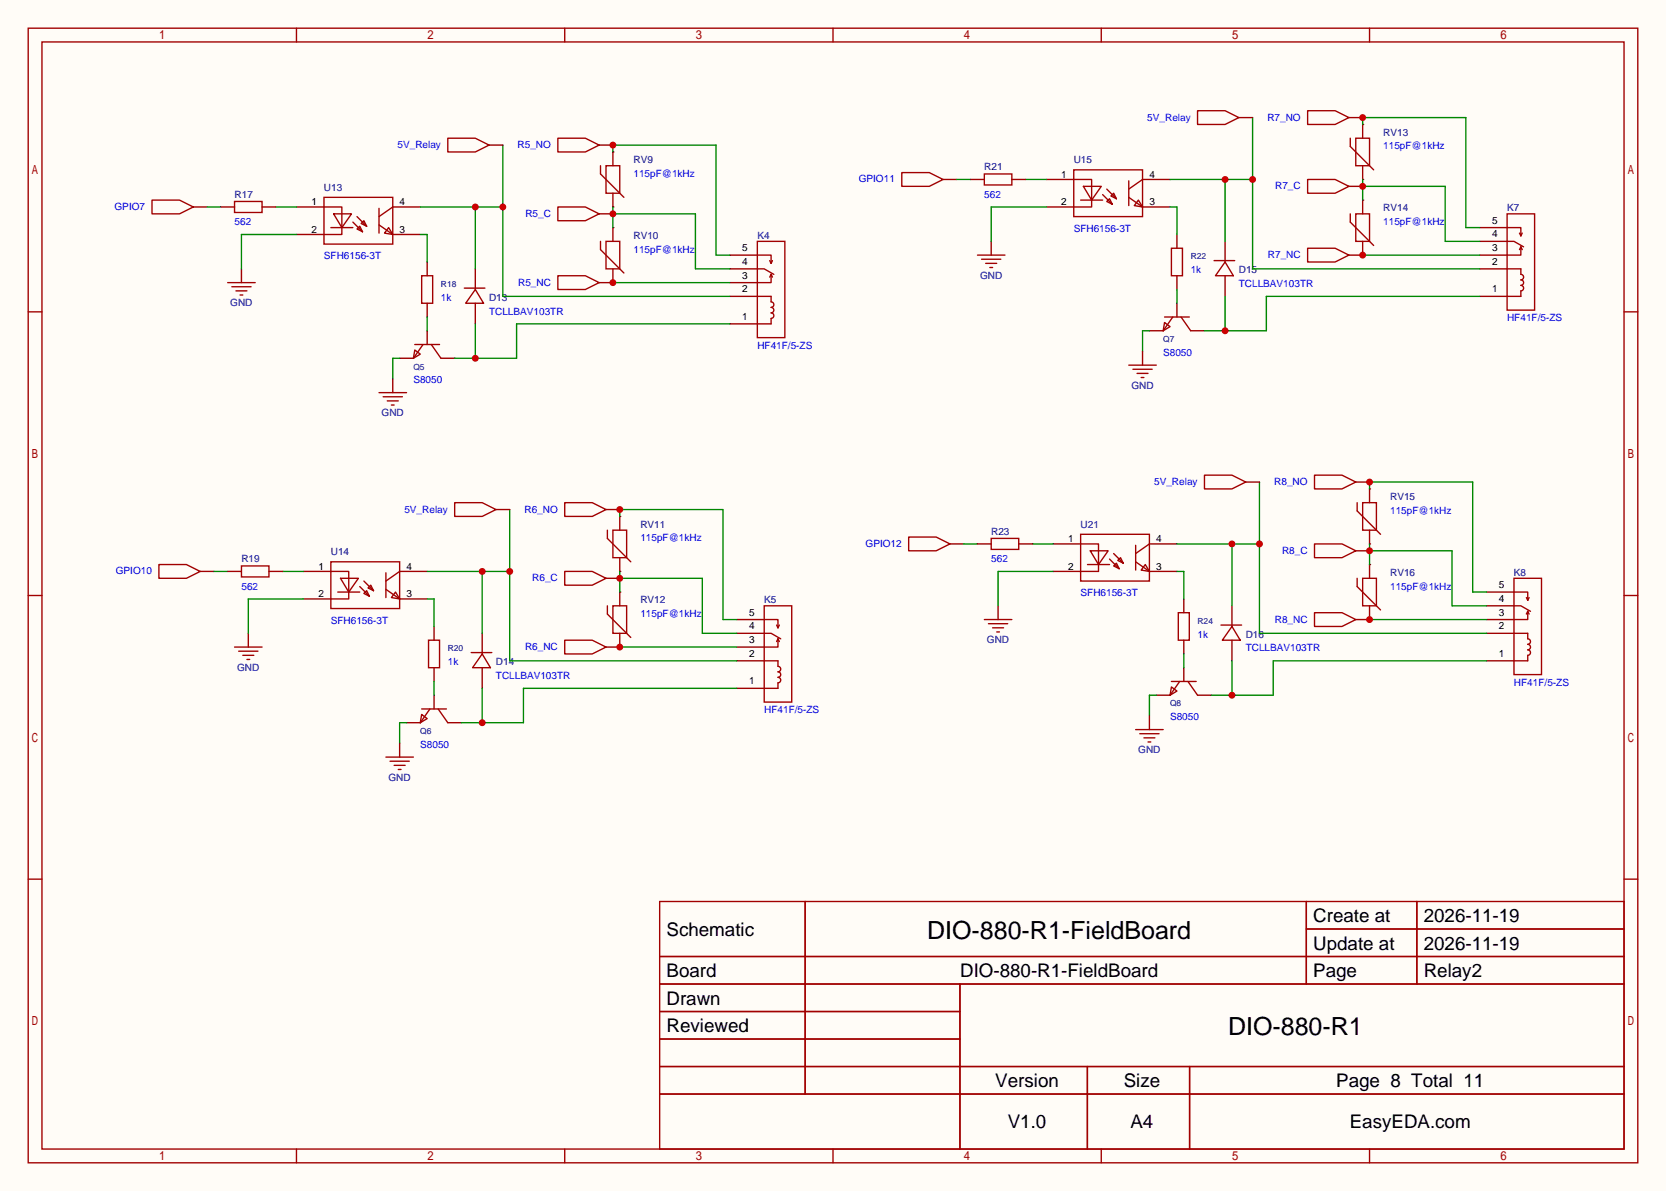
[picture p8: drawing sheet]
<svg xmlns="http://www.w3.org/2000/svg" width="308mm" height="220mm" viewBox="0 0 308 220" stroke-linecap="round" stroke-linejoin="round" font-family="sans-serif">
<path d="M0 0h307.6v220h-307.6z" fill="#fffcf7"/>
<g fill="none" stroke="#a10000" stroke-width=".25">
<path d="M5.2 5.2h297.2v209.6h-297.2zM7.7 7.7h292.1v204.5h-292.1zM54.7 5.2v2.5M104.3 5.2v2.5M153.8 5.2v2.5M203.3 5.2v2.5M252.9 5.2v2.5M59.8 36.4h12.7v8.7h-12.7zM59.8 38.2h3.3v5.1h-3.3M61.6 39.5h3.3l-1.8 2.5zM70 38.5v4.6M72.5 38.2l-2.5 1.8"/>
<path d="M110.9 30.6v1.5l4.3 4.3M111.9 30.6h2.5v5.1h-2.5zM113.2 28.1v2.5M113.2 35.7v2.5M198.2 31.4h12.7v8.6h-12.7zM198.2 33.1h3.3v5.1h-3.3M199.5 37h4.1M200 34.4h3.3l-1.8 2.6zM203.6 35.9l1.8 1.8M204.3 37.2l.6-.5 .5 1zM204.3 34.9l1.8 1.8M205.1 36.2l.5-.5 .5 1z"/>
<path d="M208.4 36.4l2.5 1.8M208.4 33.4v4.6M210.2 37l.7 1.2-1.5-.2zM210.9 33.1l-2.5 1.8M249.3 25.5v1.6l4.3 4.3M249.3 39.5v1.5l4.3 4.3M250.3 39.5h2.6v5.1h-2.6zM250.3 25.5h2.6v5.1h-2.6zM251.6 23v2.5M251.6 30.6v2.5M251.6 37v2.5M278.3 39.5h5v17.8h-5z"/>
<path d="M5.2 57.6h2.5M61.1 42h4.1M65.2 41l1.7 1.8M65.9 42.3l.5-.5 .5 1zM65.9 40l1.8 1.8M66.7 41.3l.5-.5 .5 1zM70 41.5l2.5 1.8M71.8 42l.7 1.3-1.5-.2zM77.9 50.9h2v5.1h-2zM85.7 53.2h3.8M87.8 53.5l1.5 2.5h-3.3zM110.9 44.6v1.5l4.3 4.3"/>
<path d="M111.9 44.6h2.5v5.1h-2.5zM113.2 42v2.6M113.2 49.7v2.5M139.8 44.6h5.1v17.8h-5.1zM139.8 47.1h2.6v1.5M139.8 49.7h1.3l1.8 1M139.8 54.7h2.6v1.1a.51 .51 0 0 1 .5 .5 .51 .51 0 0 1-.5 .5 .51 .51 0 0 1 .5 .5 .51 .51 0 0 1-.5 .5 .51 .51 0 0 1 .5 .5 .51 .51 0 0 1-.5 .5v1h-2.6M142.1 48.1l.3 .5M142.4 50.7v1.5h-2.6M142.4 50.7l-.3 .5M142.4 50.7l.2 .5M142.6 48.1l-.2 .5"/>
<path d="M215 59.6l1 .7-1.2 .8zM215 58.5h4.6M216.3 45.8h2v5.1h-2zM216.5 58.5l-1.7 2.6M218.1 58.5l1.7 2.6M224.2 48.1h3.8M226.2 48.4l1.5 2.5h-3.3zM251.6 44.6v2.5M278.3 42h2.5v1.6M278.3 44.6h1.2l1.8 1M278.3 49.7h2.5v1a.51 .51 0 0 1 .5 .5 .51 .51 0 0 1-.5 .5 .51 .51 0 0 1 .5 .5 .51 .51 0 0 1-.5 .5 .51 .51 0 0 1 .5 .5 .51 .51 0 0 1-.5 .5v1h-2.5M280.5 43.1l.3 .5"/>
<path d="M280.8 45.6v1.5h-2.5M280.8 45.6l-.3 .5M280.8 45.6l.3 .5M281.1 43.1l-.3 .5M299.8 57.6h2.6M76.6 64.6l1 .8-1.3 .8zM76.6 63.6h4.6M78.1 63.6l-1.8 2.6M79.6 63.6l1.8 2.6M112.1 97.9v1.5l4.4 4.4M113.2 97.9h2.5v5.1h-2.5zM114.4 95.4v2.5"/>
<path d="M199.5 98.7h12.7v8.6h-12.7zM250.6 92.8v1.6l4.3 4.3M251.6 92.8h2.5v5.1h-2.5zM252.9 90.3v2.5M252.9 97.9v2.6M5.2 110h2.5M61.1 103.8h12.7v8.6h-12.7zM61.1 105.5h3.3v5.1h-3.3M62.4 109.3h4M62.9 106.8h3.3l-1.8 2.5zM66.4 108.3l1.8 1.8M67.2 109.6l.5-.5 .5 1z"/>
<path d="M67.2 107.3l1.8 1.8M68.5 108.1l.5 1-1.1-.5zM71.2 108.8l2.6 1.8M71.2 105.8v4.6M73 109.3l.8 1.3-1.5-.2zM73.8 105.5l-2.6 1.8M79.1 118.2h2.1v5.1h-2.1zM112.1 111.9v1.5l4.4 4.3M113.2 111.9h2.5v5.1h-2.5zM114.4 103v2.5M114.4 109.3v2.6M114.4 117v2.5"/>
<path d="M141.1 111.9h5.1v17.8h-5.1zM141.1 114.4h2.5v1.6M141.1 117h1.3l1.7 1M143.4 115.4l.2 .6M143.6 118v1.5h-2.5M143.6 118l-.2 .5M143.6 118l.3 .5M143.9 115.4l-.3 .6M199.5 100.5h3.3v5h-3.3M200.8 104.3h4.1M201.3 101.7h3.3l-1.8 2.6zM204.9 103.3l1.7 1.7"/>
<path d="M205.6 104.5l.5-.5 .5 1zM205.6 102.2l1.8 1.8M206.4 103.5l.5-.5 .5 1zM209.7 103.8l2.5 1.7M209.7 100.7v4.6M211.5 104.3l.7 1.2-1.5-.2zM212.2 100.5l-2.5 1.7M217.6 113.2h2v5h-2zM225.4 115.4h3.8M227.5 115.7l1.5 2.5h-3.3zM250.6 106.8v1.5l4.3 4.3M251.6 106.8h2.5v5.1h-2.5z"/>
<path d="M252.9 104.3v2.5M252.9 111.9v2.5M279.5 106.8h5.1v17.8h-5.1zM279.5 109.3h2.6v1.6M279.5 111.9h1.3l1.8 1M279.5 117h2.6v1a.51 .51 0 0 1 .5 .5 .51 .51 0 0 1-.5 .5 .51 .51 0 0 1 .5 .5 .51 .51 0 0 1-.5 .5 .51 .51 0 0 1 .5 .5 .51 .51 0 0 1-.5 .5v1h-2.6M281.8 110.4l.3 .5M282.1 112.9v1.5h-2.6M282.1 112.9l-.3 .5M282.1 112.9l.2 .5M282.3 110.4l-.2 .5M299.8 110h2.6"/>
<path d="M77.9 132l1 .7-1.3 .8zM77.9 130.9h4.5M79.4 130.9l-1.8 2.6M80.9 130.9l1.8 2.6M87 120.5h3.8M89 120.8l1.6 2.5h-3.4zM141.1 122h2.5v1.1a.51 .51 0 0 1 .5 .5 .51 .51 0 0 1-.5 .5 .51 .51 0 0 1 .5 .5 .51 .51 0 0 1-.5 .5 .51 .51 0 0 1 .5 .5 .51 .51 0 0 1-.5 .5v1h-2.5M216.3 126.9l1 .7-1.3 .8zM216.3 125.9h4.6M217.8 125.9l-1.8 2.5M219.3 125.9l1.8 2.5M5.2 162.4h2.5"/>
<path d="M121.8 166.5h178v45.7h-178zM121.8 176.7h178M148.7 166.5v35.6M241.2 166.5v15.2M241.2 171.6h58.6M261.6 166.5v15.2M299.8 162.4h2.6M121.8 181.7h178M121.8 186.8h55.4M121.8 197h178M121.8 191.9h55.4M177.2 181.7v30.5"/>
<path d="M200.8 197v15.2M219.6 197v15.2M54.7 212.2v2.6M104.3 212.2v2.6M121.8 202.1h178M153.8 212.2v2.6M203.3 212.2v2.6M252.9 212.2v2.6"/>
</g>
<g fill="none" stroke="#870000" stroke-width=".25">
<path d="M54.7 38.2h5.1M72.5 38.2h5.1M113.2 28.1h.1M113.2 38.2h.1M193.2 33.1h5M193.2 38.2h5M210.9 33.1h5.1M210.9 38.2h5.1M251.6 37h.1M251.6 23h.1M251.6 33.1h.1M54.7 43.3h5.1"/>
<path d="M72.5 43.3h5.1M78.9 48.4v2.5M78.9 56v2.5M87.8 49.7v3.8M87.8 56v3.8M113.2 42h.1M113.2 52.2h.1M134.7 47.1h5.1M134.7 49.7h5.1M134.7 54.7h5.1M134.7 52.2h5.1M134.7 59.8h5.1"/>
<path d="M217.3 43.3v2.5M217.3 50.9v2.6M217.3 56v2.5M226.2 44.6v3.8M226.2 50.9v3.8M251.6 47.1h.1M273.2 42h5.1M273.2 44.6h5.1M273.2 47.1h5.1M273.2 49.7h5.1M273.2 54.7h5.1M73.8 66.2h2.5"/>
<path d="M78.9 61.1v2.5M81.4 66.2h2.5M212.2 61.1h2.6M219.8 61.1h2.6M114.4 95.4h.1M252.9 90.3h.1M56 105.5h5.1M56 110.6h5.1M73.8 105.5h5.1M73.8 110.6h5.1M80.1 115.7v2.5M89 117v3.8"/>
<path d="M114.4 105.5h.1M114.4 109.3h.1M114.4 119.5h.1M136 114.4h5.1M136 117h5.1M136 119.5h5.1M194.4 105.5h5.1M194.4 100.5h5.1M212.2 105.5h5.1M212.2 100.5h5.1M218.6 110.6v2.6M218.6 118.2v2.6"/>
<path d="M227.5 111.9v3.8M227.5 118.2v3.8M252.9 100.5h.1M252.9 104.3h.1M252.9 114.4h.1M274.4 109.3h5.1M274.4 111.9h5.1M274.4 114.4h5.1M274.4 117h5.1M75.1 133.5h2.5M80.1 123.3v2.6M80.1 128.4v2.5"/>
<path d="M82.7 133.5h2.5M89 123.3v3.8M136 122h5.1M136 127.1h5.1M213.5 128.4h2.5M218.6 123.3v2.6M221.1 128.4h2.5M274.4 122h5.1"/>
</g>
<path d="M232.5 89v28h41.9M217.3 100.5h15.2M227.5 100.5v11.4" fill="none" stroke="#008700" stroke-width=".25"/>
<g fill="#c00">
<circle cx="232.5" cy="100.5" r=".63"/>
<circle cx="227.5" cy="100.5" r=".63"/>
</g>
<path d="M94.1 94.1v27.9h41.9M78.9 105.5h15.2M89 105.5v11.5" fill="none" stroke="#008700" stroke-width=".25"/>
<g fill="#c00">
<circle cx="94.1" cy="105.5" r=".63"/>
<circle cx="89" cy="105.5" r=".63"/>
</g>
<path d="M77.6 38.2h15.2M87.8 38.2v11.5M92.8 26.8v27.9h41.9" fill="none" stroke="#008700" stroke-width=".25"/>
<g fill="#c00">
<circle cx="92.8" cy="38.2" r=".63"/>
<circle cx="87.8" cy="38.2" r=".63"/>
</g>
<path d="M216 33.1h15.3M226.2 33.1v11.5M231.3 21.7v28h41.9" fill="none" stroke="#008700" stroke-width=".25"/>
<g fill="#c00">
<circle cx="231.3" cy="33.1" r=".63"/>
<circle cx="226.2" cy="33.1" r=".63"/>
</g>
<path d="M227.5 122v6.4M274.4 122h-39.3v6.4h-11.5" fill="none" stroke="#008700" stroke-width=".25"/>
<circle cx="227.5" cy="128.4" r=".63" fill="#c00"/>
<path d="M226.2 54.7v6.4M273.2 54.7h-39.4v6.4h-11.4" fill="none" stroke="#008700" stroke-width=".25"/>
<circle cx="226.2" cy="61.1" r=".63" fill="#c00"/>
<path d="M89 127.1v6.4M136 127.1h-39.4v6.4h-11.4" fill="none" stroke="#008700" stroke-width=".25"/>
<circle cx="89" cy="133.5" r=".63" fill="#c00"/>
<path d="M87.8 59.8v6.4M134.7 59.8h-39.3v6.4h-11.5" fill="none" stroke="#008700" stroke-width=".25"/>
<circle cx="87.8" cy="66.2" r=".63" fill="#c00"/>
<g fill="none" stroke="#008700" stroke-width=".25">
<path d="M50.9 38.2h3.8M113.2 28.1v-1.3h19v20.3h2.5M113.2 38.2v3.8M113.2 39.5h15.2v10.2h6.3M189.4 33.1h3.8M216 38.2h1.3v5.1M251.6 23v-1.3h19v20.3h2.6M251.6 33.1v3.9M251.6 34.4h15.2v10.2h6.4M77.6 43.3h1.3v5.1M78.9 58.5v2.6M113.2 52.2h21.5"/>
<path d="M217.3 53.5v2.5M251.6 47.1h21.6M73.8 66.2h-1.3v3.8M212.2 61.1h-1.3v3.8M114.4 95.4v-1.3h19.1v20.3h2.5M252.9 90.3v-1.3h19v20.3h2.5M52.2 105.5h3.8M78.9 110.6h1.2v5.1M114.4 105.5v3.8M114.4 106.8h15.3v10.2h6.3M114.4 119.5h21.6M190.6 100.5h3.8"/>
<path d="M217.3 105.5h1.3v5.1M252.9 100.5v3.8M252.9 114.4h21.5M252.9 101.7h15.2v10.2h6.3M75.1 133.5h-1.3v3.8M80.1 125.9v2.5M213.5 128.4h-1.3v3.8M218.6 120.8v2.5"/>
</g>
<path d="M90.3 26.8h2.5M228.7 21.7h2.6M72.5 70v2.5M210.9 64.9v2.5M91.6 94.1h2.5M230 89h2.5M250.3 89h2.6M73.8 137.3v2.5M212.2 132.2v2.5" fill="none" stroke="#870000" stroke-width=".25"/>
<g fill="none" stroke="#a10000" stroke-width=".25">
<path d="M82.7 25.5h5.1l2.5 1.3-2.5 1.3h-5.1zM221.1 20.4h5.1l2.5 1.3-2.5 1.3h-5.1zM70 72.5h5.1M70.7 73.3h3.6M71.5 74h2M72.3 74.8h.5M208.4 67.4h5.1M209.2 68.2h3.5M209.9 69h2.1M210.7 69.7h.5M83.9 92.8h5.1l2.6 1.3-2.6 1.3h-5.1zM222.4 87.8h5.1l2.5 1.2-2.5 1.3h-5.1z"/>
<path d="M71.2 139.8h5.1M209.7 134.7h5.1M210.4 135.5h3.6M211.2 136.3h2M212 137h.5M72 140.6h3.6M72.8 141.4h2M73.5 142.1h.5"/>
</g>
<circle cx="252.9" cy="89" r=".63" fill="#c00"/>
<path d="M242.7 87.8h5.1l2.5 1.2-2.5 1.3h-5.1z" fill="none" stroke="#a10000" stroke-width=".25"/>
<path d="M249 21.7h2.6" fill="none" stroke="#870000" stroke-width=".25"/>
<circle cx="251.6" cy="21.7" r=".63" fill="#c00"/>
<path d="M241.4 20.4h5.1l2.5 1.3-2.5 1.3h-5.1z" fill="none" stroke="#a10000" stroke-width=".25"/>
<path d="M111.9 94.1h2.5" fill="none" stroke="#870000" stroke-width=".25"/>
<circle cx="114.4" cy="94.1" r=".63" fill="#c00"/>
<path d="M104.3 92.8h5l2.6 1.3-2.6 1.3h-5z" fill="none" stroke="#a10000" stroke-width=".25"/>
<path d="M110.6 26.8h2.6" fill="none" stroke="#870000" stroke-width=".25"/>
<circle cx="113.2" cy="26.8" r=".63" fill="#c00"/>
<path d="M103 25.5h5.1l2.5 1.3-2.5 1.3h-5.1z" fill="none" stroke="#a10000" stroke-width=".25"/>
<path d="M250.3 101.7h2.6" fill="none" stroke="#870000" stroke-width=".25"/>
<circle cx="252.9" cy="101.7" r=".63" fill="#c00"/>
<path d="M242.7 100.5h5.1l2.5 1.2-2.5 1.3h-5.1z" fill="none" stroke="#a10000" stroke-width=".25"/>
<path d="M249 34.4h2.6" fill="none" stroke="#870000" stroke-width=".25"/>
<circle cx="251.6" cy="34.4" r=".63" fill="#c00"/>
<path d="M241.4 33.1h5.1l2.5 1.3-2.5 1.3h-5.1z" fill="none" stroke="#a10000" stroke-width=".25"/>
<path d="M111.9 106.8h2.5" fill="none" stroke="#870000" stroke-width=".25"/>
<circle cx="114.4" cy="106.8" r=".63" fill="#c00"/>
<path d="M104.3 105.5h5l2.6 1.3-2.6 1.3h-5z" fill="none" stroke="#a10000" stroke-width=".25"/>
<path d="M110.6 39.5h2.6" fill="none" stroke="#870000" stroke-width=".25"/>
<circle cx="113.2" cy="39.5" r=".63" fill="#c00"/>
<path d="M103 38.2h5.1l2.5 1.3-2.5 1.3h-5.1z" fill="none" stroke="#a10000" stroke-width=".25"/>
<path d="M250.3 114.4h2.6" fill="none" stroke="#870000" stroke-width=".25"/>
<circle cx="252.9" cy="114.4" r=".63" fill="#c00"/>
<path d="M242.7 113.2h5.1l2.5 1.2-2.5 1.3h-5.1z" fill="none" stroke="#a10000" stroke-width=".25"/>
<path d="M249 47.1h2.6" fill="none" stroke="#870000" stroke-width=".25"/>
<circle cx="251.6" cy="47.1" r=".63" fill="#c00"/>
<path d="M241.4 45.8h5.1l2.5 1.3-2.5 1.3h-5.1z" fill="none" stroke="#a10000" stroke-width=".25"/>
<path d="M111.9 119.5h2.5" fill="none" stroke="#870000" stroke-width=".25"/>
<circle cx="114.4" cy="119.5" r=".63" fill="#c00"/>
<path d="M104.3 118.2h5l2.6 1.3-2.6 1.3h-5z" fill="none" stroke="#a10000" stroke-width=".25"/>
<path d="M110.6 52.2h2.6" fill="none" stroke="#870000" stroke-width=".25"/>
<circle cx="113.2" cy="52.2" r=".63" fill="#c00"/>
<g fill="none" stroke="#a10000" stroke-width=".25">
<path d="M28.1 37h5l2.6 1.2-2.6 1.3h-5zM43.3 37.2h5.1v2h-5.1zM166.5 31.9h5.1l2.5 1.2-2.5 1.3h-5.1zM181.7 32.1h5.1v2.1h-5.1zM42 52.2h5.1M42.8 53h3.6M43.6 53.7h2M44.3 54.5h.5M103 50.9h5.1l2.5 1.3-2.5 1.3h-5.1zM180.5 47.1h5M181.2 47.9h3.6M182 48.6h2"/>
<path d="M182.8 49.4h.5M167.8 99.2h5l2.6 1.3-2.6 1.2h-5zM183 99.4h5.1v2.1h-5.1zM29.3 104.3h5.1l2.6 1.2-2.6 1.3h-5.1zM43.3 119.5h5.1M44.6 104.5h5.1v2.1h-5.1zM181.7 114.4h5.1M182.5 115.2h3.6M183.3 116h2M184 116.7h.5M44.1 120.3h3.5M44.8 121h2.1"/>
<path d="M45.6 121.8h.5"/>
</g>
<g fill="none" stroke="#870000" stroke-width=".25">
<path d="M35.7 38.2h2.5M40.8 38.2h2.5M48.4 38.2h2.5M174.1 33.1h2.6M179.2 33.1h2.5M186.8 33.1h2.6M44.6 49.7v2.5M183 44.6v2.5M37 105.5h2.5M42 105.5h2.6M45.8 117v2.5M49.7 105.5h2.5"/>
<path d="M175.4 100.5h2.5M180.5 100.5h2.5M184.3 111.9v2.5M188.1 100.5h2.5"/>
</g>
<path d="M38.2 38.2h2.6M176.7 33.1h2.5M193.2 38.2h-10.2v6.4M54.7 43.3h-10.1v6.4M39.5 105.5h2.5M56 110.6h-10.2v6.4M177.9 100.5h2.6M194.4 105.5h-10.1v6.4" fill="none" stroke="#008700" stroke-width=".25"/>
<g font-size="4.6">
<text x="171.2" y="173.4">DIO-880-R1-FieldBoard</text>
<text x="226.7" y="191.2">DIO-880-R1</text>
</g>
<g font-size="3.5">
<text x="123.1" y="172.8">Schematic</text>
<text x="242.5" y="170.3">Create at</text>
<text x="262.9" y="170.3">2026-11-19</text>
<text x="242.5" y="175.4">Update at</text>
<text x="262.9" y="175.4">2026-11-19</text>
<text x="123.1" y="180.5">Board</text>
<text x="123.1" y="185.5">Drawn</text>
<text x="177.3" y="180.5">DIO-880-R1-FieldBoard</text>
<text x="242.5" y="180.5">Page</text>
<text x="262.9" y="180.5">Relay2</text>
<text x="123.1" y="190.6">Reviewed</text>
<text x="183.8" y="200.8">Version</text>
<text x="207.5" y="200.8">Size</text>
<text x="246.7" y="200.8">Page 8 Total 11</text>
<text x="186.1" y="208.4">V1.0</text>
<text x="208.7" y="208.4">A4</text>
<text x="249.2" y="208.4">EasyEDA.com</text>
</g>
<g font-size="1.8" fill="#00f">
<text x="211.8" y="22.3">5V_Relay</text>
<text x="234" y="22.3">R7_NO</text>
<text x="73.4" y="27.4">5V_Relay</text>
<text x="95.6" y="27.4">R5_NO</text>
<text x="255.4" y="27.6">115pF@1kHz</text>
<text x="117" y="32.7">115pF@1kHz</text>
<text x="158.6" y="33.7">GPIO11</text>
<text x="235.4" y="35">R7_C</text>
<text x="21.1" y="38.8">GPIO7</text>
<text x="43.3" y="41.6">562</text>
<text x="97" y="40.1">R5_C</text>
<text x="181.7" y="36.5">562</text>
<text x="255.4" y="41.6">115pF@1kHz</text>
<text x="59.8" y="47.9">SFH6156-3T</text>
<text x="117" y="46.7">115pF@1kHz</text>
<text x="198.2" y="42.8">SFH6156-3T</text>
<text x="234.1" y="47.7">R7_NC</text>
<text x="95.7" y="52.8">R5_NC</text>
<text x="219.8" y="50.5">1k</text>
<text x="228.7" y="53">TCLLBAV103TR</text>
<text x="81.4" y="55.5">1k</text>
<text x="90.3" y="58.1">TCLLBAV103TR</text>
<text x="278.3" y="59.4">HF41F/5-ZS</text>
<text x="139.8" y="64.4">HF41F/5-ZS</text>
<text x="214.8" y="65.7">S8050</text>
<text x="76.3" y="70.8">S8050</text>
<text x="213.1" y="89.6">5V_Relay</text>
<text x="235.3" y="89.6">R8_NO</text>
<text x="74.7" y="94.7">5V_Relay</text>
<text x="96.8" y="94.7">R6_NO</text>
<text x="256.7" y="94.9">115pF@1kHz</text>
<text x="118.2" y="100">115pF@1kHz</text>
<text x="159.8" y="101">GPIO12</text>
<text x="21.4" y="106.1">GPIO10</text>
<text x="98.3" y="107.4">R6_C</text>
<text x="183" y="103.8">562</text>
<text x="236.7" y="102.3">R8_C</text>
<text x="44.6" y="108.9">562</text>
<text x="118.2" y="114">115pF@1kHz</text>
<text x="199.5" y="110.2">SFH6156-3T</text>
<text x="256.7" y="108.9">115pF@1kHz</text>
<text x="61.1" y="115.2">SFH6156-3T</text>
<text x="221.1" y="117.8">1k</text>
<text x="235.4" y="115">R8_NC</text>
<text x="82.7" y="122.9">1k</text>
<text x="91.6" y="125.4">TCLLBAV103TR</text>
<text x="96.9" y="120.1">R6_NC</text>
<text x="230" y="120.3">TCLLBAV103TR</text>
<text x="141.1" y="131.7">HF41F/5-ZS</text>
<text x="279.5" y="126.7">HF41F/5-ZS</text>
<text x="216" y="133">S8050</text>
<text x="77.6" y="138.1">S8050</text>
</g>
<g font-size="1.8" fill="#000080">
<text x="255.4" y="25.1">RV13</text>
<text x="59.8" y="35.2">U13</text>
<text x="117" y="30.1">RV9</text>
<text x="181.7" y="31.4">R21</text>
<text x="198.2" y="30.1">U15</text>
<text x="43.3" y="36.5">R17</text>
<text x="255.4" y="39">RV14</text>
<text x="278.3" y="39">K7</text>
<text x="117" y="44.1">RV10</text>
<text x="139.8" y="44.1">K4</text>
<text x="181" y="51.5">GND</text>
<text x="228.7" y="50.5">D15</text>
<text x="42.5" y="56.6">GND</text>
<text x="90.3" y="55.5">D13</text>
<text x="208.9" y="71.8">GND</text>
<text x="70.5" y="76.9">GND</text>
<text x="256.7" y="92.4">RV15</text>
<text x="118.2" y="97.5">RV11</text>
<text x="183" y="98.7">R23</text>
<text x="199.5" y="97.5">U21</text>
<text x="44.6" y="103.8">R19</text>
<text x="61.1" y="102.5">U14</text>
<text x="256.7" y="106.3">RV16</text>
<text x="279.5" y="106.3">K8</text>
<text x="118.2" y="111.4">RV12</text>
<text x="141.1" y="111.4">K5</text>
<text x="182.2" y="118.8">GND</text>
<text x="230" y="117.8">D16</text>
<text x="43.8" y="123.9">GND</text>
<text x="91.6" y="122.9">D14</text>
<text x="210.2" y="139.1">GND</text>
<text x="71.7" y="144.2">GND</text>
</g>
<g font-size="1.8">
<text x="196" y="32.8">1</text>
<text x="212.2" y="32.8">4</text>
<text x="57.5" y="37.9">1</text>
<text x="73.8" y="37.9">4</text>
<text x="196" y="37.9">2</text>
<text x="212.2" y="37.9">3</text>
<text x="275.5" y="41.3">5</text>
<text x="57.5" y="43">2</text>
<text x="73.8" y="43">3</text>
<text x="137" y="46.4">5</text>
<text x="275.5" y="43.9">4</text>
<text x="275.5" y="46.4">3</text>
<text x="137" y="48.9">4</text>
<text x="137" y="51.5">3</text>
<text x="275.5" y="48.9">2</text>
<text x="137" y="54">2</text>
<text x="137" y="59.1">1</text>
<text x="275.5" y="54">1</text>
<text x="197.2" y="100.1">1</text>
<text x="213.5" y="100.1">4</text>
<text x="58.8" y="105.2">1</text>
<text x="75.1" y="105.2">4</text>
<text x="197.2" y="105.2">2</text>
<text x="213.5" y="105.2">3</text>
<text x="58.8" y="110.3">2</text>
<text x="75.1" y="110.3">3</text>
<text x="138.3" y="113.7">5</text>
<text x="276.7" y="108.6">5</text>
<text x="276.7" y="111.2">4</text>
<text x="276.7" y="113.7">3</text>
<text x="138.3" y="116.3">4</text>
<text x="138.3" y="118.8">3</text>
<text x="276.7" y="116.3">2</text>
<text x="138.3" y="121.3">2</text>
<text x="276.7" y="121.3">1</text>
<text x="138.3" y="126.4">1</text>
</g>
<g font-size="1.6" fill="#000080">
<text x="219.8" y="47.9">R22</text>
<text x="81.4" y="53">R18</text>
<text x="214.8" y="63.2">Q7</text>
<text x="76.3" y="68.2">Q5</text>
<text x="221.1" y="115.2">R24</text>
<text x="82.7" y="120.3">R20</text>
<text x="216" y="130.5">Q8</text>
<text x="77.6" y="135.6">Q6</text>
</g>
</svg>
